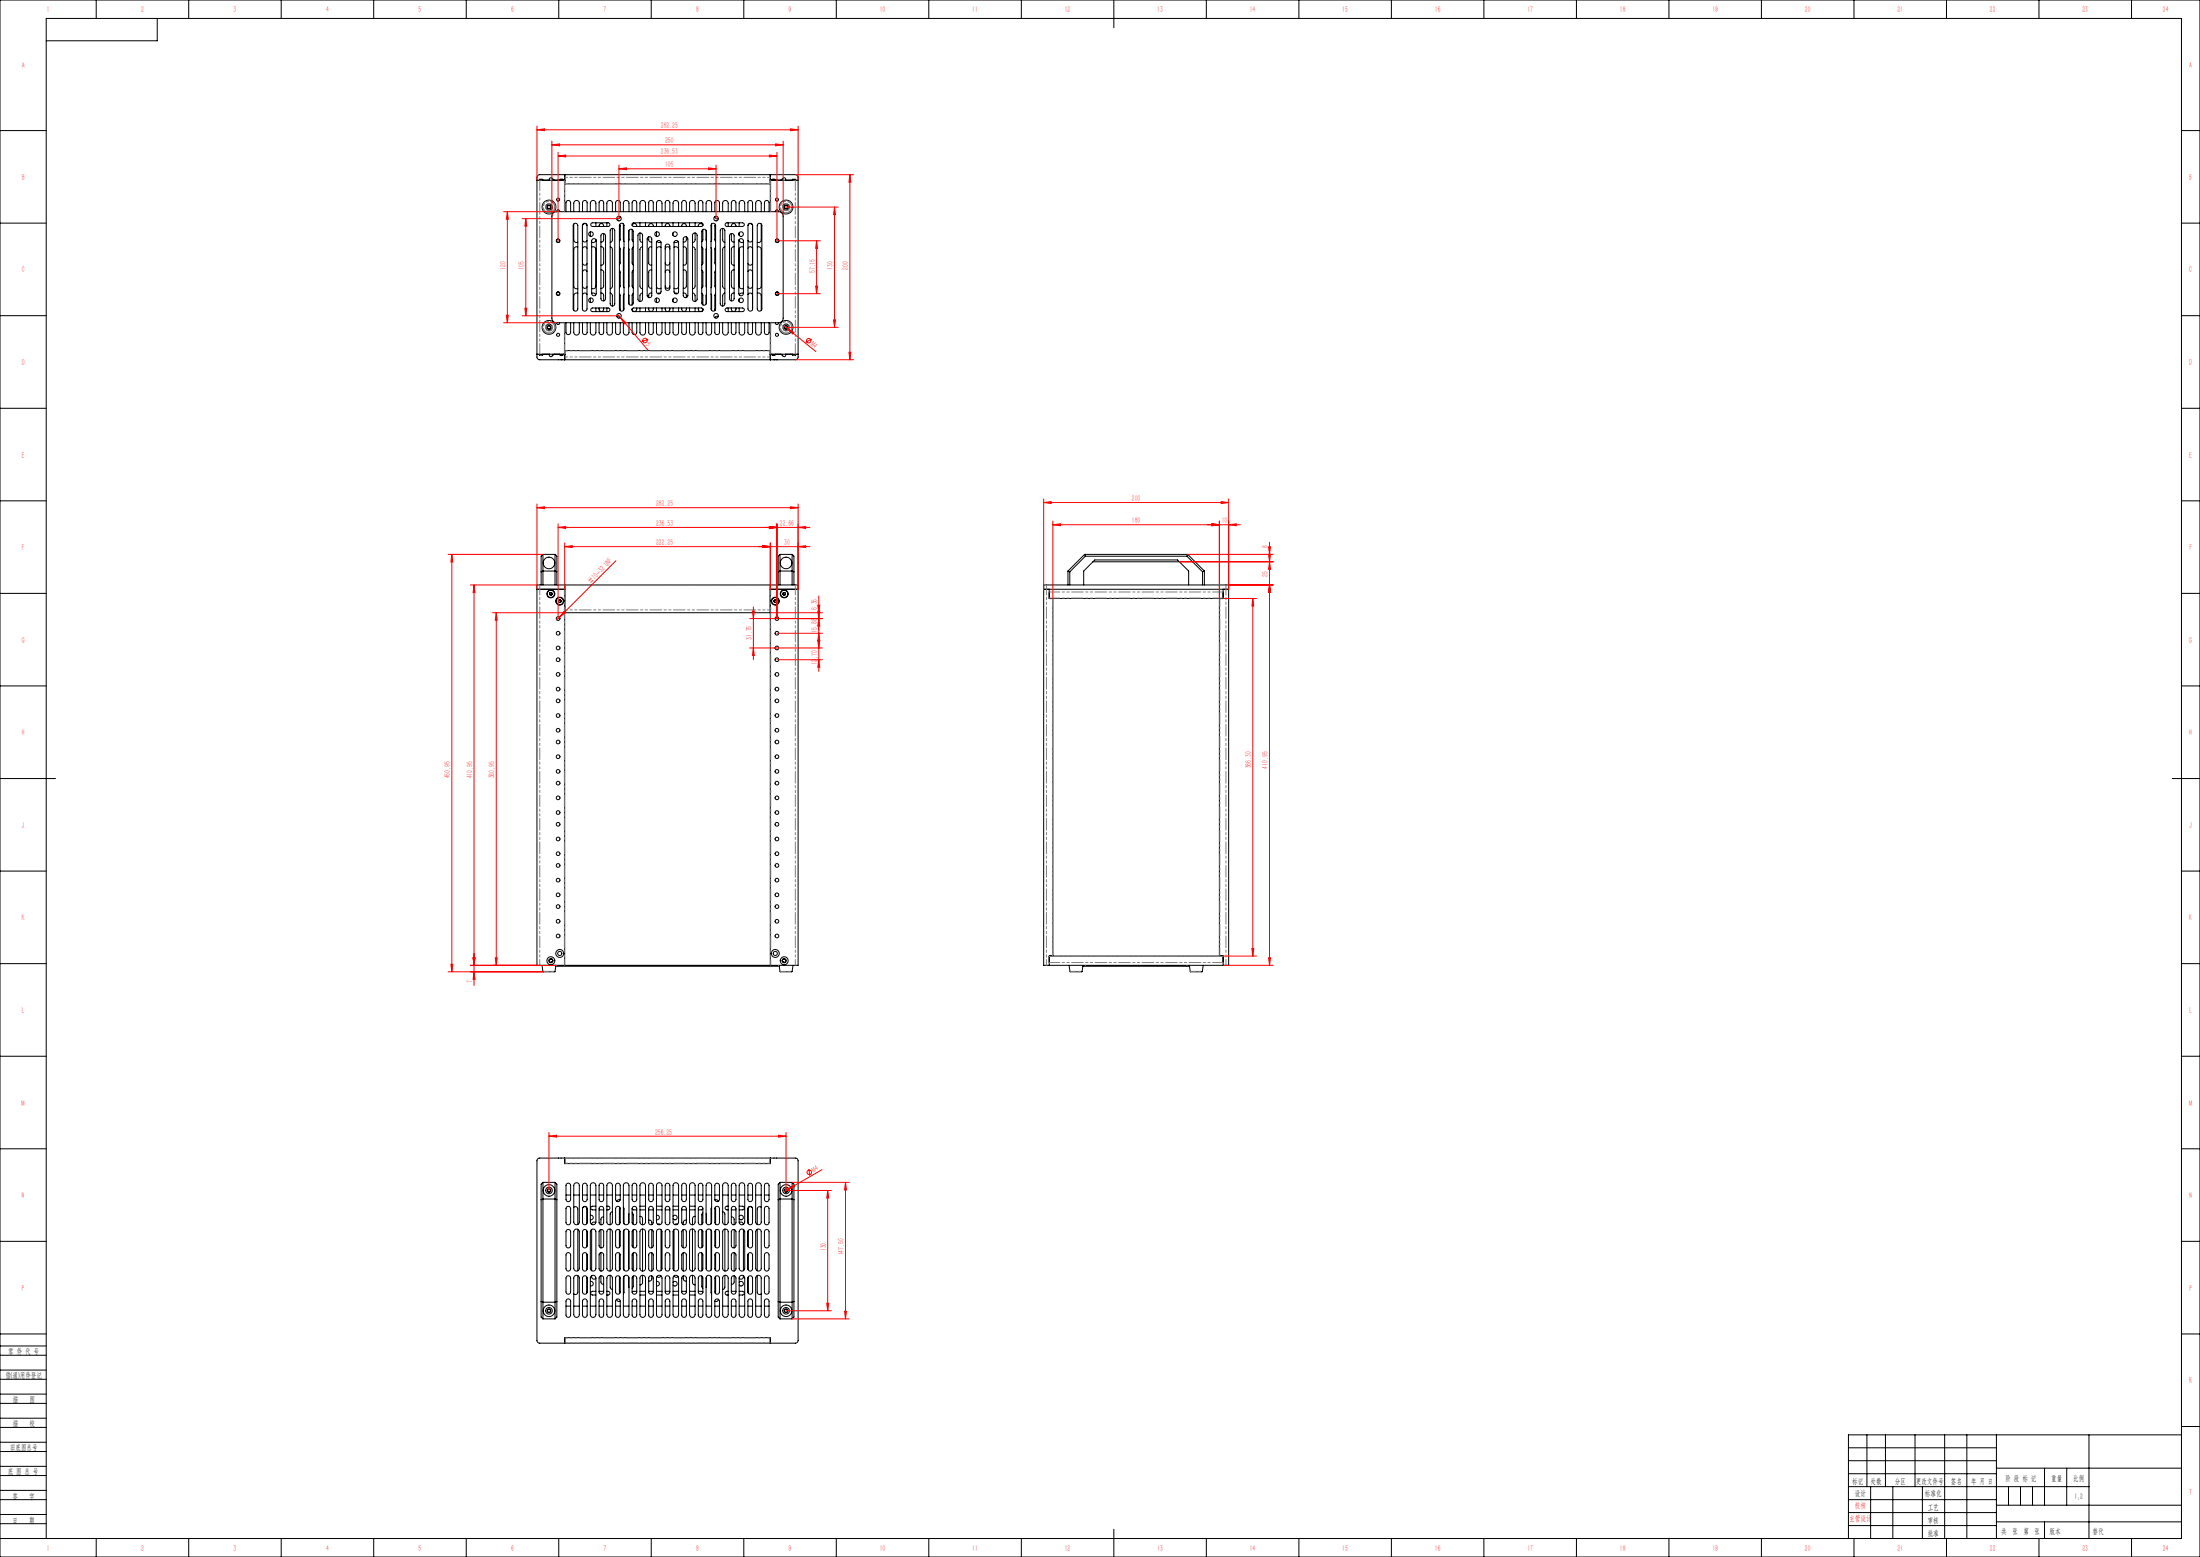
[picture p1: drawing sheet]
<svg xmlns="http://www.w3.org/2000/svg" width="1189mm" height="841mm" viewBox="0 0 1189 841" stroke-linecap="round" stroke-linejoin="round" font-family="sans-serif">
<g fill="none" stroke="#000" stroke-width=".54">
<path d="M0 0h1189v841h-1189zM52 0v10M85 10v12h-60M102 0v10M152 0v10M202 0v10M252 0v10M302 0v10M352 0v10M402 0v10M452 0v10M502 0v10"/>
<path d="M552 0v10M602 0v15M652 0v10M702 0v10M752 0v10M802 0v10M852 0v10M902 0v10M952 0v10M1002 0v10M1052 0v10M1102 0v10"/>
<path d="M1152 0v10M0 71h25M1179 71h10M290 95l1-1 140 1v1v98h-1h-139l-1-1zM291 97h1h1M297 97a.8 .8 0 0 1 0-1 .8 .8 0 0 1 1 0l2 1M299 97h.1M303 97h1M304 97h.1M305 94v1M305 97h-15M305 99h111"/>
<path d="M305 96v-2v20M416 94v5M416 97h1M416 94v20M417 94l-1 1M417 97h14M417 97h2M418 97h.1M422 97l1-1a.8 .8 0 0 1 1 0 .8 .8 0 0 1 0 1M423 97h.1M428 97h2M301 114a2.4 2.4 0 0 0-3 3v55a2.4 2.4 0 0 0 3 2"/>
<path d="M301 114h120a2.5 2.5 0 0 1 2 3v55a2.5 2.5 0 0 1-2 2h-120M301 114a.8 .8 0 0 1 1-1 .8 .8 0 0 1 0 1M306 114v-4a1.3 1.3 0 0 1 1-2 1.3 1.3 0 0 1 1 2v4M310 114v-4a1.5 1.5 0 0 1 2-2 1.5 1.5 0 0 1 1 2v4M315 114v-4a1.3 1.3 0 0 1 1-2 1.3 1.3 0 0 1 1 2v4M319 114v-4a1.5 1.5 0 0 1 2-2 1.5 1.5 0 0 1 1 2v4M324 114v-4a1.2 1.2 0 0 1 1-2 1.2 1.2 0 0 1 1 2v4M328 114v-4a1.5 1.5 0 0 1 1-2 1.5 1.5 0 0 1 2 2v4M333 114v-4a1.3 1.3 0 0 1 1-2 1.3 1.3 0 0 1 1 2v4M335 117l-1 1h-1M337 114v-4a1.5 1.5 0 0 1 1-2 1.5 1.5 0 0 1 2 2v4M342 114v-4a1.3 1.3 0 0 1 1-2 1.3 1.3 0 0 1 1 2v4"/>
<path d="M346 114v-4a1.5 1.5 0 0 1 1-2 1.5 1.5 0 0 1 2 2v4M351 114v-4a1.2 1.2 0 0 1 1-2 1.2 1.2 0 0 1 1 2v4M355 114v-4a1.5 1.5 0 0 1 1-2 1.5 1.5 0 0 1 2 2v4M360 114v-4a1.3 1.3 0 0 1 1-2 1.3 1.3 0 0 1 1 2v4M364 114v-4a1.5 1.5 0 0 1 1-2 1.5 1.5 0 0 1 2 2v4M368 114v-4a1.4 1.4 0 0 1 2-2 1.3 1.3 0 0 1 1 2v4M373 114v-4a1.5 1.5 0 0 1 1-2 1.5 1.5 0 0 1 2 2v4M377 114v-4a1.4 1.4 0 0 1 2-2 1.2 1.2 0 0 1 1 2v4M382 114v-4a1.5 1.5 0 0 1 1-2 1.5 1.5 0 0 1 2 2v4M386 114v-4a1.4 1.4 0 0 1 2-2 1.3 1.3 0 0 1 1 2v4M386 117l1 1h1M391 114v-4a1.5 1.5 0 0 1 1-2 1.5 1.5 0 0 1 2 2v4"/>
<path d="M395 114v-4a1.4 1.4 0 0 1 2-2 1.3 1.3 0 0 1 1 2v4M399 114v-4a1.5 1.5 0 0 1 2-2 1.5 1.5 0 0 1 1 2v4M404 114v-4a1.3 1.3 0 0 1 1-2 1.4 1.4 0 0 1 2 2v4M408 114v-4a1.5 1.5 0 0 1 2-2 1.5 1.5 0 0 1 1 2v4M413 114v-4a1.3 1.3 0 0 1 1-2 1.4 1.4 0 0 1 2 2v4M419 114a.8 .8 0 0 1 1-1 .8 .8 0 0 1 1 1M0 121h25M310 121v9l1 1h1M310 121h2v1v45a1.3 1.3 0 0 1-1 1 1.3 1.3 0 0 1-1-1zM312 133h-1l-1 2v19l1 2h1M315 130a1.3 1.3 0 0 0 1 1 1.3 1.3 0 0 0 1-1M317 122l-1-1-1 1"/>
<path d="M317 134a1.3 1.3 0 0 0-1-1 1.3 1.3 0 0 0-1 1M319 125v3M320 121l9-1a1 1 0 0 1 1 1 1 1 0 0 1-1 1h-9h-1zM320 133h1l1 2v19l-1 2h-1M320 129h1l1 1v29a1.3 1.3 0 0 1-1 1 1.3 1.3 0 0 1-1-1zM322 129a1.5 1.5 0 0 1-1 2 1.5 1.5 0 0 1-1 0M322 120v2M324 122a1.3 1.3 0 0 1 1-1 1.3 1.3 0 0 1 1 1M325 133l1 1v9h-1M325 126h1l1 1v34a1.3 1.3 0 0 1-1 2 1.3 1.3 0 0 1-1-2zM326 126v4l-1 1M328 120v2"/>
<path d="M330 133l1 2v19l-1 2M330 124l2-1v2v39a1.2 1.2 0 0 1-1 1 1.2 1.2 0 0 1-1-1zM331 123v7l-1 1M335 134v8v1M335 121v9M335 121h1l1 1v45a1.3 1.3 0 0 1-1 1 1.3 1.3 0 0 1-1-1zM337 121v9M337 134v21M340 134v21M340 124v6M340 124h1l1 1v39a1.3 1.3 0 0 1-1 1 1.3 1.3 0 0 1-1-1zM342 124v6v1"/>
<path d="M342 122a1.3 1.3 0 0 1 1-1 1.3 1.3 0 0 1 1 1M342 121l37-1a1 1 0 0 1 1 1 1 1 0 0 1-1 1h-36h-1zM342 133v1v8v1M345 126h1l1 1v35a1.3 1.3 0 0 1-1 1 1.3 1.3 0 0 1-1-1zM346 126v4l1 1M346 120v2M347 133l-1 1v1v19v1l1 1M349 120v2M350 128h2v1v31a1.2 1.2 0 0 1-1 1 1.2 1.2 0 0 1-1-1zM351 122a1.3 1.3 0 0 1 1-1 1.3 1.3 0 0 1 1 1M351 128v2l1 1M352 133l-1 1v9h1"/>
<path d="M355 120v2M355 125v3M355 130l1 1h1M355 130h1l1 1v27a1.3 1.3 0 0 1-1 1 1.3 1.3 0 0 1-1-1zM357 134l-1-1-1 2M358 120v2M360 122a1.3 1.3 0 0 1 1-1 1.3 1.3 0 0 1 1 1M360 134a1.3 1.3 0 0 1 1-1 1.3 1.3 0 0 1 1 1M360 132h1l1 1v23a1.3 1.3 0 0 1-1 1 1.3 1.3 0 0 1-1-1zM364 120v2M364 126v1M364 134l2-1 1 2"/>
<path d="M365 130h1l1 1v27a1.2 1.2 0 0 1-1 1 1.2 1.2 0 0 1-2-1zM366 130l-1 1h-1M367 120v2M368 122a1.3 1.3 0 0 1 2-1 1.3 1.3 0 0 1 1 1M369 133l2 1v8v1h-2M370 128h1l1 1v31a1.3 1.3 0 0 1-1 1 1.3 1.3 0 0 1-2-1zM371 128v2l-2 1M373 120v2M374 133l1 1 1 1v19l-1 1-1 1M375 126h1l1 1v35a1.3 1.3 0 0 1-1 1 1.3 1.3 0 0 1-2-1zM376 126v4l-2 1M376 120v2"/>
<path d="M379 133l1 1v8l-1 1M380 124h1l1 1v39a1.3 1.3 0 0 1-1 1 1.3 1.3 0 0 1-2-1zM380 122a1.3 1.3 0 0 0-2-1 1.3 1.3 0 0 0-1 1M380 124v6l-1 1M382 124v6M382 134v21M384 134v21M385 121l-1 9M385 121h1l1 1v45a1.2 1.2 0 0 1-1 1 1.2 1.2 0 0 1-2-1zM387 121l-1 9h1M387 134h-1l1 9M390 124l1-1 1 2v39a1.3 1.3 0 0 1-1 1 1.3 1.3 0 0 1-2-1z"/>
<path d="M391 123v7l1 1M392 133l-1 2v19l1 2M392 121l9-1a1 1 0 0 1 1 1 1 1 0 0 1-1 1h-8l-1-1zM394 120v2M395 126h1l1 1v34a1.3 1.3 0 0 1-1 2 1.4 1.4 0 0 1-2-2zM395 122a1.3 1.3 0 0 1 2-1 1.3 1.3 0 0 1 1 1M395 126v4l2 1M397 133l-1 1h-1v8l1 1h1M399 129a1.5 1.5 0 0 0 1 2 1.5 1.5 0 0 0 2 0M399 120v2M399 126v1M400 129h1l1 1v29a1.3 1.3 0 0 1-1 1 1.3 1.3 0 0 1-2-1z"/>
<path d="M402 133h-2l-1 2v19l1 2h2M404 134a1.3 1.3 0 0 1 2-1 1.3 1.3 0 0 1 1 1M404 122l2-1 1 1M407 130a1.3 1.3 0 0 1-1 1 1.3 1.3 0 0 1-2-1M409 133h2v2v19v2h-2M410 121h1l1 1v45a1.3 1.3 0 0 1-1 1 1.3 1.3 0 0 1-2-1zM411 121v9v1h-2M1179 121h10M312 158h-1l-1 1v9M315 142a1.3 1.3 0 0 0 1 1 1.3 1.3 0 0 0 1-1M315 154a1.2 1.2 0 0 0 1 2 1.2 1.2 0 0 0 1-1M317 147a1.2 1.2 0 0 0-1-1 1.2 1.2 0 0 0-1 1"/>
<path d="M317 159a1.3 1.3 0 0 0-1-1 1.3 1.3 0 0 0-1 2M320 158h1l1 1M325 146h1v1v8l-1 1M325 158l1 1v4M330 158l1 1v6M335 146v1v7v1M335 159v1v8M337 159v9M340 159v5M342 146v1v7v2M342 158v2v5M347 158l-1 1v4"/>
<path d="M352 146h-1v1v8l1 1M352 158l-1 1v2M355 154l1 2h1M357 158l-2 1M360 142a1.3 1.3 0 0 0 1 1 1.3 1.3 0 0 0 1-1M360 147a1.3 1.3 0 0 1 1-1 1.3 1.3 0 0 1 1 1M360 154a1.3 1.3 0 0 0 1 2 1.3 1.3 0 0 0 1-2M365 158l1 1M367 154l-1 2h-2M369 146h2v1v7v1l-2 1M369 158l2 1v2M374 158l2 1v4"/>
<path d="M379 146l1 1v7l-1 2M379 158l1 2v5M382 159v5M384 159l1 9M387 146l-1 1 1 8M387 159v9M392 158l-1 1v6M397 146h-1l-1 1v7l1 1 1 1M397 158l-2 1v4M402 158h-2v1M404 147a1.3 1.3 0 0 1 2-1 1.3 1.3 0 0 1 1 1M404 159a1.3 1.3 0 0 1 2-1 1.3 1.3 0 0 1 1 2"/>
<path d="M407 142a1.3 1.3 0 0 1-1 1 1.3 1.3 0 0 1-2-1M407 154a1.3 1.3 0 0 1-1 2 1.3 1.3 0 0 1-2-1M409 158h2v1v9M0 171h25M301 174h.1M302 174a.8 .8 0 0 1 0 1 .8 .8 0 0 1-1-1M305 174v20v-1M306 174v6a1.3 1.3 0 0 0 1 1 1.3 1.3 0 0 0 1-1v-6M310 174v6a1.5 1.5 0 0 0 2 1 1.5 1.5 0 0 0 1-1v-6M315 167a1.3 1.3 0 0 0 1 1 1.3 1.3 0 0 0 1-1v-45a1.3 1.3 0 0 0-1-1 1.3 1.3 0 0 0-1 1v45M315 174v6a1.3 1.3 0 0 0 1 1 1.3 1.3 0 0 0 1-1v-6M319 174v6a1.5 1.5 0 0 0 2 1 1.5 1.5 0 0 0 1-1v-6"/>
<path d="M319 161v2M320 167l9-1a1 1 0 0 1 1 1 1 1 0 0 1-1 1h-9h-1zM322 166v2M324 166a1.4 1.4 0 0 0 1 2 1.4 1.4 0 0 0 1-2M324 174v6a1.2 1.2 0 0 0 1 1 1.2 1.2 0 0 0 1-1v-6M328 174v6a1.5 1.5 0 0 0 1 1 1.5 1.5 0 0 0 2-1v-6M328 166v2M333 174v6a1.3 1.3 0 0 0 1 1 1.3 1.3 0 0 0 1-1v-6M333 171h1l1 1M337 174v6a1.5 1.5 0 0 0 1 1 1.5 1.5 0 0 0 2-1v-6M342 174v6a1.3 1.3 0 0 0 1 1 1.3 1.3 0 0 0 1-1v-6M342 167l37-1a1 1 0 0 1 1 1 1 1 0 0 1-1 1h-36h-1z"/>
<path d="M344 166a1.3 1.3 0 0 1-1 2 1.3 1.3 0 0 1-1-1M346 174v6a1.5 1.5 0 0 0 1 1 1.5 1.5 0 0 0 2-1v-6M346 166v2M349 166v2M351 166a1.4 1.4 0 0 0 1 2 1.4 1.4 0 0 0 1-2M351 174v6a1.2 1.2 0 0 0 1 1 1.2 1.2 0 0 0 1-1v-6M355 174v6a1.5 1.5 0 0 0 1 1 1.5 1.5 0 0 0 2-1v-6M355 161v2M355 166v2M358 166v2M360 166a1.4 1.4 0 0 0 1 2 1.4 1.4 0 0 0 1-2M360 174v6a1.3 1.3 0 0 0 1 1 1.3 1.3 0 0 0 1-1v-6"/>
<path d="M364 174v6a1.5 1.5 0 0 0 1 1 1.5 1.5 0 0 0 2-1v-6M364 162v1M364 166v2M367 166v2M368 166a1.4 1.4 0 0 0 2 2 1.4 1.4 0 0 0 1-2M368 174v6a1.3 1.3 0 0 0 2 1 1.3 1.3 0 0 0 1-1v-6M373 174v6a1.5 1.5 0 0 0 1 1 1.5 1.5 0 0 0 2-1v-6M373 166v2M376 166v2M377 166a1.3 1.3 0 0 0 1 2 1.3 1.3 0 0 0 2-1M377 174v6a1.2 1.2 0 0 0 2 1 1.2 1.2 0 0 0 1-1v-6M382 174v6a1.5 1.5 0 0 0 1 1 1.5 1.5 0 0 0 2-1v-6"/>
<path d="M386 174v6a1.3 1.3 0 0 0 2 1 1.3 1.3 0 0 0 1-1v-6M388 171h-1l-1 1M391 174v6a1.5 1.5 0 0 0 1 1 1.5 1.5 0 0 0 2-1v-6M392 167l9-1a1 1 0 0 1 1 1 1 1 0 0 1-1 1h-8l-1-1zM394 166v2M395 166a1.4 1.4 0 0 0 2 2 1.4 1.4 0 0 0 1-2M395 174v6a1.3 1.3 0 0 0 2 1 1.3 1.3 0 0 0 1-1v-6M399 174v6a1.5 1.5 0 0 0 2 1 1.5 1.5 0 0 0 1-1v-6M399 162v1M399 166v2M404 174v6a1.3 1.3 0 0 0 1 1 1.3 1.3 0 0 0 2-1v-6M407 167a1.3 1.3 0 0 1-1 1 1.3 1.3 0 0 1-2-1v-45a1.3 1.3 0 0 1 2-1 1.3 1.3 0 0 1 1 1v45"/>
<path d="M408 174v6a1.5 1.5 0 0 0 2 1 1.5 1.5 0 0 0 1-1v-6M413 174v6a1.3 1.3 0 0 0 1 1 1.3 1.3 0 0 0 2-1v-6M416 174v20M419 174a.8 .8 0 0 0 1 1 .8 .8 0 0 0 1-1M1179 171h10M290 191l15 1M291 191l1 1M292 192h.1M293 191v1h-1M297 191a.8 .8 0 0 0 0 1 .8 .8 0 0 0 1 0l2-1M299 191v1M303 191h.1"/>
<path d="M303 194h.1M304 191v1M304 191v1l-1-1M305 194h.1M416 189v5M416 191h1M416 189l-111 1M416 194h1M417 191l-1 1M417 191h14M417 191v1M417 192h.1"/>
<path d="M417 192h2M418 191v1M418 194h.1M419 192h.1M419 191v1M420 194h.1M422 191l1 1a.8 .8 0 0 0 1 0 .8 .8 0 0 0 0-1M423 191v1M428 191v1l2-1M430 191h.1M0 221h25M1179 221h10"/>
<path d="M0 271h25M1179 271h10M293 299l-1 1v16M293 299v17M293 299h7M300 299v17M300 299l1 1v16M422 299h6M422 299v17M422 299l-1 1v16M428 299v17M428 299l1 1v16"/>
<path d="M586 299h56M586 299l-9 9M586 299l1 1M642 299l-1 1M642 299l9 9M290 318h15M290 316h141v205h-141zM292 309l1-1 8 1M305 316v205M416 316v15h-111v-2M416 318h15M416 316v205"/>
<path d="M421 309l1-1 7 1M564 318h100M564 316h100v205h-100zM567 318v5h2v193M577 308l1 1M577 308v8M578 309v7M586 316v-8l6-6h44l6 6v8M587 300l-9 9M587 300h54M591 303h46M641 300l9 9"/>
<path d="M650 309v7M651 308l-1 1M651 308v8M661 318v5h-2v193M0 321h25M297 321l1 1M297 320v1M298 320h.1M298 320h-1M298 321v1M298 320v1M302 325h.1"/>
<path d="M302 324v1M303 324h.1M303 324h-1M303 325h-1M303 324v1M305 322h.1M305 324h.1M305 328h.1M416 322h.1M416 324h.1M416 328h.1M418 325h1"/>
<path d="M418 324v1M419 324h-1M419 324h1M420 325h-1M420 324v1M423 321l1 1M423 320v1M424 320h-1M424 320h.1M424 321v1M424 320v1M567 323h94"/>
<path d="M661 323h.1M1179 321h10M0 371h25M1179 371h10M0 421h30M1174 421h15M0 471h25M1179 471h10M298 518a.8 .8 0 0 0-1 1 .8 .8 0 0 0 1 1l1-1M423 518a1.1 1.1 0 0 1 2 1 1.1 1.1 0 0 1-2 1v-1M661 516h.1M0 521h25"/>
<path d="M293 521l1 4h6v-4M300 522h121M421 521l1 4h6l1-4M567 521v-5h94v5M578 521v4h7v-4M585 522h58M643 521v4h7v-4M1179 521h10M0 571h25M1179 571h10M0 621h25M290 626h1h140v1v98l-1 1-139-1-1-1z"/>
<path d="M293 639l-1 1v71l1 1M293 639v73M293 639h7M300 639v73M300 639l1 1v71l-1 1M302 625v1M303 625v1M305 626v3M305 628v1M306 639h1l1 1v8a1.3 1.3 0 0 1-1 1 1.3 1.3 0 0 1-1-1zM310 639h2l1 1v20a1.5 1.5 0 0 1-1 2 1.5 1.5 0 0 1-2-2zM315 639h1l1 1v8a1.3 1.3 0 0 1-1 1 1.3 1.3 0 0 1-1-1z"/>
<path d="M319 639h2l1 1v20a1.5 1.5 0 0 1-1 2 1.5 1.5 0 0 1-2-2zM324 639h1l1 1v8a1.2 1.2 0 0 1-1 1 1.2 1.2 0 0 1-1-1zM328 639h2l1 1v20a1.5 1.5 0 0 1-2 2 1.5 1.5 0 0 1-1-2zM333 639h1l1 1v8a1.3 1.3 0 0 1-1 1 1.3 1.3 0 0 1-1-1zM337 639h2l1 1v20a1.5 1.5 0 0 1-2 2 1.5 1.5 0 0 1-1-2zM342 639h1l1 1v8a1.3 1.3 0 0 1-1 1 1.3 1.3 0 0 1-1-1zM346 639h2l1 1v20a1.5 1.5 0 0 1-2 2 1.5 1.5 0 0 1-1-2zM351 639h1l1 1v8a1.2 1.2 0 0 1-1 1 1.2 1.2 0 0 1-1-1zM355 639h2l1 1v20a1.5 1.5 0 0 1-2 2 1.5 1.5 0 0 1-1-2zM360 639h1l1 1v8a1.3 1.3 0 0 1-1 1 1.3 1.3 0 0 1-1-1zM364 639h2l1 1v20a1.5 1.5 0 0 1-2 2 1.5 1.5 0 0 1-1-2zM369 639h1l1 1v8a1.3 1.3 0 0 1-1 1 1.3 1.3 0 0 1-2-1z"/>
<path d="M373 639h2l1 1v20a1.5 1.5 0 0 1-2 2 1.5 1.5 0 0 1-1-2zM378 639h1l1 1v8a1.2 1.2 0 0 1-1 1 1.2 1.2 0 0 1-2-1zM382 639h2l1 1v20a1.5 1.5 0 0 1-2 2 1.5 1.5 0 0 1-1-2zM387 639h1l1 1v8a1.3 1.3 0 0 1-1 1 1.3 1.3 0 0 1-2-1zM391 639h2l1 1v20a1.5 1.5 0 0 1-2 2 1.5 1.5 0 0 1-1-2zM396 639h1l1 1v8a1.3 1.3 0 0 1-1 1 1.3 1.3 0 0 1-2-1zM400 639h2v1v20a1.5 1.5 0 0 1-1 2 1.5 1.5 0 0 1-2-2zM405 639l2 1v8a1.3 1.3 0 0 1-2 1 1.3 1.3 0 0 1-1-1zM409 639h2v1v20a1.5 1.5 0 0 1-1 2 1.5 1.5 0 0 1-2-2zM413 639h1l2 1v8a1.3 1.3 0 0 1-2 1 1.3 1.3 0 0 1-1-1zM416 626v3M416 626v3h-111"/>
<path d="M418 625v1M420 625v1M422 639v73M422 639l-1 1v71l1 1M422 639h6M428 639v73M428 639l1 1v71l-1 1M1179 621h10M292 648h9M306 645h2M306 652h2v8a1.3 1.3 0 0 1-1 2 1.3 1.3 0 0 1-1-2zM310 652h2v1v8"/>
<path d="M310 645h3M315 645h2M315 653l1-1 1 1v8M315 652h2v8a1.3 1.3 0 0 1-1 2 1.3 1.3 0 0 1-1-2zM319 656a1.4 1.4 0 0 1 2 2 1.2 1.2 0 0 1-2 1M319 645h3M322 652h-2a1 1 0 0 0-1 1 1 1 0 0 0 1 0h2M324 645h2M324 653h2M324 652h2v8a1.2 1.2 0 0 1-1 2 1.2 1.2 0 0 1-1-2zM326 657l-1 1v4M328 652h1a1 1 0 0 1 1 1 1 1 0 0 1-1 0h-1"/>
<path d="M328 645h3M331 655h-1v7M333 645h2M333 652h1h1v8a1.3 1.3 0 0 1-1 2 1.3 1.3 0 0 1-1-2zM335 652v9M335 648h-1l-1 1M337 652v9M337 645h3M340 656v5M342 655v1v5M342 653h2M342 645h2"/>
<path d="M342 652h1h1v8a1.3 1.3 0 0 1-1 2 1.3 1.3 0 0 1-1-2zM346 657l1 1v4M346 645h3M346 652h3M346 653h3M351 659l1 1v2M351 645h2M351 653h2M351 652h1h1v8a1.2 1.2 0 0 1-1 2 1.2 1.2 0 0 1-1-2zM355 656a1.2 1.2 0 0 1 1 2 1.2 1.2 0 0 1-1 1M355 645h3M355 652h3"/>
<path d="M355 653h3M360 645h2M360 653h2M360 652h1h1v8a1.3 1.3 0 0 1-1 2 1.3 1.3 0 0 1-1-2zM364 657a1.2 1.2 0 0 1 2 0 1.2 1.2 0 0 1 0 2 1.2 1.2 0 0 1-2-1M364 645h3M364 652h3M364 653h3M368 645h3M368 653h3M369 652h1h1v8a1.3 1.3 0 0 1-1 2 1.4 1.4 0 0 1-2-2zM371 659l-2 1v2"/>
<path d="M373 645h3M373 652h3M373 653h3M376 657l-2 1v4M377 645h3M378 652h1h1v8a1.2 1.2 0 0 1-1 2 1.4 1.4 0 0 1-2-2zM380 655l-1 1v5M380 653h-3M382 656v5M382 645h3M385 652l-1 9M386 645h3"/>
<path d="M386 648h1l1 1M387 652v9M387 652h1h1v8a1.3 1.3 0 0 1-1 2 1.4 1.4 0 0 1-2-2zM391 655l1 1v6M391 645h3M394 652h-1a1 1 0 0 0-1 1 1 1 0 0 0 1 0h1M395 657l2 1v4M395 645h3M395 653h3M396 652h1h1v8a1.3 1.3 0 0 1-1 2 1.4 1.4 0 0 1-2-2zM399 657a1.3 1.3 0 0 1 2 0 1.3 1.3 0 0 1 0 2 1.3 1.3 0 0 1-2-1M399 652h2a1 1 0 0 1 1 1 1 1 0 0 1-1 0h-2"/>
<path d="M399 645h3M404 645h3M407 653l-2-1-1 1M408 645h3M411 652h-1l-1 1v8M413 645h3M413 652h2h1v8a1.4 1.4 0 0 1-2 2 1.3 1.3 0 0 1-1-2zM421 648h8M0 671h25M306 677h1h1v8a1.3 1.3 0 0 1-1 2 1.3 1.3 0 0 1-1-2zM306 664h1l1 1v8a1.3 1.3 0 0 1-1 1 1.3 1.3 0 0 1-1-1zM310 664h2l1 1v20a1.5 1.5 0 0 1-1 2 1.5 1.5 0 0 1-2-2z"/>
<path d="M312 664v22M315 677h1h1v8a1.3 1.3 0 0 1-1 2 1.3 1.3 0 0 1-1-2zM315 664h1l1 1v8a1.3 1.3 0 0 1-1 1 1.3 1.3 0 0 1-1-1zM317 665v8M317 677v9M319 664h2l1 1v20a1.5 1.5 0 0 1-1 2 1.5 1.5 0 0 1-2-2zM320 664v22M322 661a1.3 1.3 0 0 0-1-1 1.3 1.3 0 0 0-1 1M324 677h1h1v8a1.2 1.2 0 0 1-1 2 1.2 1.2 0 0 1-1-2zM324 664h1l1 1v8a1.2 1.2 0 0 1-1 1 1.2 1.2 0 0 1-1-1zM325 664v10M325 677v10"/>
<path d="M328 664h2l1 1v20a1.5 1.5 0 0 1-2 2 1.5 1.5 0 0 1-1-2zM330 664v23M333 677h1h1v8a1.3 1.3 0 0 1-1 2 1.3 1.3 0 0 1-1-2zM333 664h1l1 1v8a1.3 1.3 0 0 1-1 1 1.3 1.3 0 0 1-1-1zM335 664v10M335 677v9M337 664h2l1 1v20a1.5 1.5 0 0 1-2 2 1.5 1.5 0 0 1-1-2zM337 664v22M340 665v21M342 677h1h1v8a1.3 1.3 0 0 1-1 2 1.3 1.3 0 0 1-1-2zM342 664h1l1 1v8a1.3 1.3 0 0 1-1 1 1.3 1.3 0 0 1-1-1zM342 664v10"/>
<path d="M342 677v9M346 664h2l1 1v20a1.5 1.5 0 0 1-2 2 1.5 1.5 0 0 1-1-2zM347 664v23M351 677h1h1v8a1.2 1.2 0 0 1-1 2 1.2 1.2 0 0 1-1-2zM351 664h1l1 1v8a1.2 1.2 0 0 1-1 1 1.2 1.2 0 0 1-1-1zM352 664v10M352 677v10M355 664h2l1 1v20a1.5 1.5 0 0 1-2 2 1.5 1.5 0 0 1-1-2zM355 661h2M357 664v22M360 677h1h1v8a1.3 1.3 0 0 1-1 2 1.3 1.3 0 0 1-1-2zM360 664h1l1 1v8a1.3 1.3 0 0 1-1 1 1.3 1.3 0 0 1-1-1z"/>
<path d="M364 664h1l2 1v20a1.5 1.5 0 0 1-2 2 1.5 1.5 0 0 1-1-2zM364 664v22M366 661h-1M369 677h1h1v8a1.3 1.3 0 0 1-1 2 1.4 1.4 0 0 1-2-2zM369 664h1l1 1v8a1.3 1.3 0 0 1-1 1 1.3 1.3 0 0 1-2-1zM369 664v10M369 677v10M373 664h2l1 1v20a1.5 1.5 0 0 1-2 2 1.5 1.5 0 0 1-1-2zM374 664v23M378 677h1h1v8a1.2 1.2 0 0 1-1 2 1.4 1.4 0 0 1-2-2zM378 664h1l1 1v8a1.2 1.2 0 0 1-1 1 1.2 1.2 0 0 1-2-1zM379 664v10"/>
<path d="M379 677v9M382 665v21M382 664h2l1 1v20a1.5 1.5 0 0 1-2 2 1.5 1.5 0 0 1-1-2zM384 664v22M387 677h1h1v8a1.3 1.3 0 0 1-1 2 1.4 1.4 0 0 1-2-2zM387 664h1l1 1v8a1.3 1.3 0 0 1-1 1 1.3 1.3 0 0 1-2-1zM387 664v10M387 677v9M391 664h2l1 1v20a1.5 1.5 0 0 1-2 2 1.5 1.5 0 0 1-1-2zM392 664v23M396 677h1h1v8a1.3 1.3 0 0 1-1 2 1.4 1.4 0 0 1-2-2zM396 664h1l1 1v8a1.3 1.3 0 0 1-1 1 1.3 1.3 0 0 1-2-1z"/>
<path d="M397 664v10M397 677v10M400 661a1.3 1.3 0 0 1 1-1 1.3 1.3 0 0 1 1 1M400 664h2v1v20a1.5 1.5 0 0 1-1 2 1.5 1.5 0 0 1-2-2zM402 664v22M404 678a1.3 1.3 0 0 1 1-1 1.3 1.3 0 0 1 2 1v7a1.4 1.4 0 0 1-2 2 1.3 1.3 0 0 1-1-2M404 665a1.3 1.3 0 0 1 1-1 1.3 1.3 0 0 1 2 1v8a1.3 1.3 0 0 1-2 1 1.3 1.3 0 0 1-1-1M404 660a1.3 1.3 0 0 0 1 2 1.4 1.4 0 0 0 2-2v-7a1.3 1.3 0 0 0-2-1 1.3 1.3 0 0 0-1 1v8M404 665v8M404 677v9M409 664h2v1v20a1.5 1.5 0 0 1-1 2 1.5 1.5 0 0 1-2-2zM409 664v22"/>
<path d="M413 677h1h2v8a1.4 1.4 0 0 1-2 2 1.3 1.3 0 0 1-1-2zM413 664h1l2 1v8a1.3 1.3 0 0 1-2 1 1.3 1.3 0 0 1-1-1zM1179 671h10M306 689h2v1v8a1.3 1.3 0 0 1-1 1 1.3 1.3 0 0 1-1-1zM310 689h2l1 1v20a1.5 1.5 0 0 1-1 2 1.5 1.5 0 0 1-2-2zM312 689v9v1h-2M315 689h2v1v8a1.3 1.3 0 0 1-1 1 1.3 1.3 0 0 1-1-1zM317 690v8M319 692a1.3 1.3 0 0 1 2 1 1.4 1.4 0 0 1-2 2M319 689h2l1 1v20a1.5 1.5 0 0 1-1 2 1.5 1.5 0 0 1-2-2zM320 689a1.3 1.3 0 0 0 0 2 1.3 1.3 0 0 0 2-1M322 697h-2a1 1 0 0 0-1 1 1.1 1.1 0 0 0 1 2h2"/>
<path d="M324 697h2M324 689h2v1v8a1.2 1.2 0 0 1-1 1 1.2 1.2 0 0 1-1-1zM325 689v4l1 1M328 697h1a1 1 0 0 1 1 1 1.1 1.1 0 0 1-1 2h-1M328 689h2l1 1v20a1.5 1.5 0 0 1-2 2 1.5 1.5 0 0 1-1-2zM330 689v7l1 1M333 689h1l1 1v8a1.3 1.3 0 0 1-1 1 1.3 1.3 0 0 1-1-1zM335 689v10M337 689v10M337 689h2l1 1v20a1.5 1.5 0 0 1-2 2 1.5 1.5 0 0 1-1-2zM340 690v5M342 689h1l1 1v8a1.3 1.3 0 0 1-1 1 1.3 1.3 0 0 1-1-1z"/>
<path d="M342 689v6v1M344 697l-2 1M346 697h3M346 700h3M346 689h2l1 1v20a1.5 1.5 0 0 1-2 2 1.5 1.5 0 0 1-1-2zM347 689v4l-1 1M351 697h2M351 689h1l1 1v8a1.2 1.2 0 0 1-1 1 1.2 1.2 0 0 1-1-1zM352 689v2l-1 1M355 692a1.3 1.3 0 0 1 1 1 1.3 1.3 0 0 1-1 2M355 697h3M355 700h3"/>
<path d="M355 689h2l1 1v20a1.5 1.5 0 0 1-2 2 1.5 1.5 0 0 1-1-2zM357 689l-1 1h-1M360 697h2M360 689h1l1 1v8a1.3 1.3 0 0 1-1 1 1.3 1.3 0 0 1-1-1zM364 693a1.2 1.2 0 0 1 2-1 1.2 1.2 0 0 1 0 2 1.2 1.2 0 0 1-2 0M364 697h3M364 700h3M364 689h1l2 1v20a1.5 1.5 0 0 1-2 2 1.5 1.5 0 0 1-1-2zM364 689l2 1M368 697h3M369 689h1l1 1v8a1.3 1.3 0 0 1-1 1 1.3 1.3 0 0 1-2-1zM369 689v2l2 1"/>
<path d="M373 697h3M373 700h3M373 689h2l1 1v20a1.5 1.5 0 0 1-2 2 1.5 1.5 0 0 1-1-2zM374 689v4l2 1M377 697l3 1M378 689h1l1 1v8a1.2 1.2 0 0 1-1 1 1.2 1.2 0 0 1-2-1zM379 689v6l1 1M382 690v5M382 689h2l1 1v20a1.5 1.5 0 0 1-2 2 1.5 1.5 0 0 1-1-2zM384 689l1 10M387 689h1l1 1v8a1.3 1.3 0 0 1-1 1 1.3 1.3 0 0 1-2-1zM387 689v10"/>
<path d="M391 689h2l1 1v20a1.5 1.5 0 0 1-2 2 1.5 1.5 0 0 1-1-2zM392 689v6l-1 2M394 697h-1a1 1 0 0 0-1 1 1.1 1.1 0 0 0 1 2h1M395 697h3M396 689h1l1 1v8a1.3 1.3 0 0 1-1 1 1.3 1.3 0 0 1-2-1zM397 689v4l-2 1M399 697h2a1 1 0 0 1 1 1 1.1 1.1 0 0 1-1 2h-2M399 693a1.3 1.3 0 0 1 2-1 1.3 1.3 0 0 1 0 2 1.3 1.3 0 0 1-2 0M400 689h2v1v20a1.5 1.5 0 0 1-1 2 1.5 1.5 0 0 1-2-2zM402 689a1.3 1.3 0 0 1-1 2 1.3 1.3 0 0 1-2-1M404 690a1.3 1.3 0 0 1 1-1 1.3 1.3 0 0 1 2 1v8a1.3 1.3 0 0 1-2 1 1.3 1.3 0 0 1-1-1M404 690v8"/>
<path d="M409 689h2v1v20a1.5 1.5 0 0 1-1 2 1.5 1.5 0 0 1-2-2zM409 689v9l1 1h1M413 689h2l1 1v8a1.3 1.3 0 0 1-2 1 1.3 1.3 0 0 1-1-1zM292 703h1h8M293 712h7M306 705h2M306 702h1h1v8a1.3 1.3 0 0 1-1 2 1.3 1.3 0 0 1-1-2zM310 705h3M315 705h2M315 702h1h1v8a1.3 1.3 0 0 1-1 2 1.3 1.3 0 0 1-1-2zM319 705h3M324 705h2"/>
<path d="M324 702h1h1v8a1.2 1.2 0 0 1-1 2 1.2 1.2 0 0 1-1-2zM328 705h3M333 705h2M333 702h1h1v8a1.3 1.3 0 0 1-1 2 1.3 1.3 0 0 1-1-2zM333 702l1 1h1M337 705h3M342 705h2M342 702h1h1v8a1.3 1.3 0 0 1-1 2 1.3 1.3 0 0 1-1-2zM346 705h3M351 705h2M351 702h1h1v8a1.2 1.2 0 0 1-1 2 1.2 1.2 0 0 1-1-2zM355 705h3"/>
<path d="M360 705h2M360 702h1h1v8a1.3 1.3 0 0 1-1 2 1.3 1.3 0 0 1-1-2zM364 705h3M368 705h3M369 702h1h1v8a1.3 1.3 0 0 1-1 2 1.4 1.4 0 0 1-2-2zM373 705h3M377 705h3M378 702h1h1v8a1.2 1.2 0 0 1-1 2 1.4 1.4 0 0 1-2-2zM382 705h3M386 705h3M387 702h1h1v8a1.3 1.3 0 0 1-1 2 1.4 1.4 0 0 1-2-2zM388 702l-1 1h-1"/>
<path d="M391 705h3M395 705h3M396 702h1h1v8a1.3 1.3 0 0 1-1 2 1.4 1.4 0 0 1-2-2zM399 705h3M404 705h3M405 702h2v8a1.4 1.4 0 0 1-2 2 1.3 1.3 0 0 1-1-2zM408 705h3M413 705h3M413 702h1h2v8a1.4 1.4 0 0 1-2 2 1.3 1.3 0 0 1-1-2zM421 703h1h7M422 712h6M0 732h25"/>
<path d="M0 727h25M0 721h25M305 723v2M305 723h111v3M305 723h.1M416 723v3M1179 721h10M0 745h25M0 740h25M0 758h25M0 753h25M0 771h25"/>
<path d="M0 766h25M0 779h25M1009 775v28M1019 775v28M1035 775v28M1051 775v56M1063 775v56M1079 775v56M1129 775v56M1179 771h10M1179 775h-180v56M0 784h25"/>
<path d="M0 797h25M0 792h25M999 782h80M999 789h80M999 796h80M1079 793h100M1105 793v20M1117 793v20M0 810h25M0 805h25M0 818h25M999 810h80"/>
<path d="M999 803h130M999 817h80M1011 803v28M1023 803v28M1039 803v28M1079 813h100M1085 803v10M1092 803v10M1098 803v10M0 823h25M0 831h1179v-821h-1154v821M52 831v10"/>
<path d="M102 831v10M152 831v10M202 831v10M252 831v10M302 831v10M352 831v10M402 831v10M452 831v10M502 831v10M552 831v10M602 826v15M652 831v10"/>
<path d="M702 831v10M752 831v10M802 831v10M852 831v10M902 831v10M952 831v10M999 824h80M1002 831v10M1052 831v10M1079 822h100M1102 831v10M1105 822v9"/>
<path d="M1152 831v10"/>
<circle cx="297" cy="112" r="1"/>
<circle cx="297" cy="112" r="1.7"/>
<circle cx="297" cy="112" r=".8"/>
<circle cx="297" cy="112" r="4"/>
<circle cx="302" cy="108" r=".8"/>
<circle cx="335" cy="118" r="1.2"/>
<circle cx="387" cy="118" r="1.2"/>
<circle cx="420" cy="108" r=".8"/>
<circle cx="425" cy="112" r=".8"/>
<circle cx="425" cy="112" r="1"/>
<circle cx="425" cy="112" r="1.7"/>
<circle cx="425" cy="112" r="4"/>
<circle cx="302" cy="130" r="1"/>
<circle cx="302" cy="130" r=".8"/>
<circle cx="319" cy="126" r="1.3"/>
<circle cx="355" cy="126" r="1.3"/>
<circle cx="365" cy="126" r="1.3"/>
<circle cx="401" cy="126" r="1.3"/>
<circle cx="420" cy="130" r=".8"/>
<circle cx="420" cy="130" r="1"/>
<circle cx="302" cy="159" r="1"/>
<circle cx="302" cy="159" r=".8"/>
<circle cx="420" cy="159" r=".8"/>
<circle cx="420" cy="159" r="1"/>
<circle cx="297" cy="177" r="1"/>
<circle cx="297" cy="177" r=".8"/>
<circle cx="297" cy="177" r="4"/>
<circle cx="297" cy="177" r="1.8"/>
<circle cx="319" cy="162" r="1.2"/>
<circle cx="335" cy="171" r="1.2"/>
<circle cx="355" cy="162" r="1.2"/>
<circle cx="365" cy="162" r="1.2"/>
<circle cx="387" cy="171" r="1.2"/>
<circle cx="400" cy="162" r="1.2"/>
<circle cx="425" cy="177" r=".8"/>
<circle cx="425" cy="177" r="1"/>
<circle cx="425" cy="177" r="4"/>
<circle cx="425" cy="177" r="1.8"/>
<circle cx="302" cy="181" r=".8"/>
<circle cx="420" cy="181" r=".8"/>
<circle cx="297" cy="304" r="3"/>
<circle cx="425" cy="304" r="3"/>
<circle cx="298" cy="321" r="2"/>
<circle cx="298" cy="321" r="2.2"/>
<circle cx="302" cy="334" r="1"/>
<circle cx="303" cy="325" r="1.9"/>
<circle cx="303" cy="325" r="2.1"/>
<circle cx="419" cy="325" r="2.1"/>
<circle cx="419" cy="325" r="2"/>
<circle cx="420" cy="334" r="1"/>
<circle cx="424" cy="321" r="2.1"/>
<circle cx="424" cy="321" r="1.9"/>
<circle cx="302" cy="350" r="1"/>
<circle cx="302" cy="342" r="1"/>
<circle cx="302" cy="356" r="1"/>
<circle cx="420" cy="342" r="1"/>
<circle cx="420" cy="350" r="1"/>
<circle cx="420" cy="356" r="1"/>
<circle cx="302" cy="372" r="1"/>
<circle cx="302" cy="379" r="1"/>
<circle cx="302" cy="364" r="1"/>
<circle cx="420" cy="364" r="1"/>
<circle cx="420" cy="379" r="1"/>
<circle cx="420" cy="372" r="1"/>
<circle cx="302" cy="387" r="1"/>
<circle cx="302" cy="394" r="1"/>
<circle cx="420" cy="387" r="1"/>
<circle cx="420" cy="394" r="1"/>
<circle cx="302" cy="417" r="1"/>
<circle cx="302" cy="409" r="1"/>
<circle cx="302" cy="401" r="1"/>
<circle cx="420" cy="401" r="1"/>
<circle cx="420" cy="417" r="1"/>
<circle cx="420" cy="409" r="1"/>
<circle cx="302" cy="439" r="1"/>
<circle cx="302" cy="431" r="1"/>
<circle cx="302" cy="423" r="1"/>
<circle cx="420" cy="431" r="1"/>
<circle cx="420" cy="439" r="1"/>
<circle cx="420" cy="423" r="1"/>
<circle cx="302" cy="453" r="1"/>
<circle cx="302" cy="445" r="1"/>
<circle cx="420" cy="445" r="1"/>
<circle cx="420" cy="453" r="1"/>
<circle cx="302" cy="461" r="1"/>
<circle cx="302" cy="475" r="1"/>
<circle cx="302" cy="467" r="1"/>
<circle cx="420" cy="475" r="1"/>
<circle cx="420" cy="467" r="1"/>
<circle cx="420" cy="461" r="1"/>
<circle cx="302" cy="498" r="1"/>
<circle cx="302" cy="490" r="1"/>
<circle cx="302" cy="483" r="1"/>
<circle cx="420" cy="483" r="1"/>
<circle cx="420" cy="498" r="1"/>
<circle cx="420" cy="490" r="1"/>
<circle cx="298" cy="519" r="2.2"/>
<circle cx="298" cy="519" r="1.1"/>
<circle cx="302" cy="506" r="1"/>
<circle cx="303" cy="515" r="2.1"/>
<circle cx="303" cy="515" r="1.1"/>
<circle cx="419" cy="515" r="1.1"/>
<circle cx="419" cy="515" r="2.1"/>
<circle cx="420" cy="506" r="1"/>
<circle cx="424" cy="519" r="2.1"/>
<circle cx="424" cy="519" r="1.1"/>
<circle cx="297" cy="643" r="1.8"/>
<circle cx="297" cy="643" r="3"/>
<circle cx="297" cy="643" r=".8"/>
<circle cx="297" cy="643" r="1"/>
<circle cx="425" cy="643" r="1"/>
<circle cx="425" cy="643" r="1.8"/>
<circle cx="425" cy="643" r=".8"/>
<circle cx="425" cy="643" r="3"/>
<circle cx="297" cy="708" r="1.8"/>
<circle cx="297" cy="708" r=".8"/>
<circle cx="297" cy="708" r="3"/>
<circle cx="297" cy="708" r="1"/>
<circle cx="425" cy="708" r="1"/>
<circle cx="425" cy="708" r="1.8"/>
<circle cx="425" cy="708" r=".8"/>
<circle cx="425" cy="708" r="3"/>
</g>
<path d="M298 113a2 2 0 0 1-3-1 2 2 0 0 1 2-2 2 2 0 0 1 1 3M426 113a2 2 0 0 1-3-1 2 2 0 0 1 2-2 2 2 0 0 1 2 3h-1M298 178a2 2 0 0 1-3-1 2 2 0 0 1 2-2 2 2 0 0 1 1 3M426 178a2 2 0 0 1-3-1 2 2 0 0 1 2-2 2 2 0 0 1 2 3h-1M293 525h7M422 525h6M578 525h7M643 525h7" fill="none" stroke="#808080" stroke-width=".54" stroke-dasharray="6.3 1.3 1.3 1.3 1.3 1.3" stroke-dashoffset="3.3"/>
<g fill="none" stroke="#808080" stroke-width=".54" stroke-dasharray="6.3 1.3 1.3 1.3 1.3 1.3">
<path d="M305 99h.1M416 99h.1M299 114a3 3 0 0 0-1-5 3 3 0 0 0-4 3 3 3 0 0 0 4 3l1-1M427 114a3 3 0 0 0-1-5 3 3 0 0 0-4 3 3 3 0 0 0 4 3l1-1M299 179a3 3 0 0 0-1-5 3 3 0 0 0-4 3 3 3 0 0 0 4 3l1-1M427 179a3 3 0 0 0-1-5 3 3 0 0 0-4 3 3 3 0 0 0 4 3l1-1M305 190h.1M416 190h.1M292 316v2M430 318v-2M566 316v2M663 318v-2"/>
<path d="M305 323h.1M305 322h.1M416 323h.1M416 322h.1M301 521v1M421 521v1M587 521v1M642 521v1"/>
</g>
<path d="M305 99h111M305 96h111M416 193h-111M416 190h-111M305 316h111M305 329h111M416 626h-111M416 628h-111M305 723h111M305 725h111" fill="none" stroke="#808080" stroke-width=".54" stroke-dasharray="6.3 1.3 1.3 1.3 1.3 1.3" stroke-dashoffset="4.8"/>
<path d="M292 318v203M305 318v203M663 318v203M417 521v-203M430 521v-203M566 521v-203" fill="none" stroke="#808080" stroke-width=".54" stroke-dasharray="6.3 1.3 1.3 1.3 1.3 1.3" stroke-dashoffset="3.2"/>
<path d="M299 114a3 3 0 0 1-5-1 3 3 0 0 1 3-4 3 3 0 0 1 2 5M427 114a3 3 0 0 1-5-1 3 3 0 0 1 3-4 3 3 0 0 1 3 5h-1M299 179a3 3 0 0 1-5-1 3 3 0 0 1 3-4 3 3 0 0 1 2 5M427 179a3 3 0 0 1-5-1 3 3 0 0 1 3-4 3 3 0 0 1 3 5h-1" fill="none" stroke="#808080" stroke-width=".54" stroke-dasharray="6.3 1.3 1.3 1.3 1.3 1.3" stroke-dashoffset="-.8"/>
<path d="M292 97v94M430 191v-94M567 320h94M567 323h94M661 520h-94M661 517h-94" fill="none" stroke="#808080" stroke-width=".54" stroke-dasharray="6.3 1.3 1.3 1.3 1.3 1.3" stroke-dashoffset=".6"/>
<path d="M305 97v17M417 114v-17M305 174v17M417 191v-17" fill="none" stroke="#808080" stroke-width=".54" stroke-dasharray="6.3 1.3 1.3 1.3 1.3 1.3" stroke-dashoffset="1"/>
<path d="M659 323v193M569 516v-193" fill="none" stroke="#808080" stroke-width=".54" stroke-dasharray="6.3 1.3 1.3 1.3 1.3 1.3" stroke-dashoffset="1.9"/>
<g fill="none" stroke="#f00" stroke-width=".54">
<path d="M290 70h4v1zM290 68v29M290 70h141M298 78h4v1zM298 76v41M298 78h125M419 78h4l-4 1zM423 76v41M427 70h4l-4 1zM431 68v29M302 84h4v1zM302 82v48"/>
<path d="M302 84h118M335 91h4v1zM335 89v29h-53M335 91h52M383 91h4l-4 1zM387 89v29M416 84h4l-4 1zM420 82v48h23M430 94h31M459 94l1 4h-1zM459 94v100M272 114h29"/>
<path d="M274 114v60M274 114l1 4h-1zM284 118v53M284 118l1 4h-1zM425 112h28M451 112l1 4h-2zM451 112v65M441 130l1 4h-1zM441 130v29M420 159h23M441 155h1l-1 4zM272 174h29"/>
<path d="M274 170h1l-1 4zM282 171h53M284 166h1l-1 5zM334 170l1 2M335 172l3 2v1zM335 172l15 17M424 176l2 1M425 177h28M426 177l3 3h-1zM426 177l15 13M450 173h2l-1 4zM350 183l-3 2"/>
<path d="M430 194h31M439 183l-4 2M459 190h1l-1 4zM290 274h4v1zM290 272v46M290 274h141M427 274h4l-4 1zM431 272v46M564 271h4v1zM564 269v49M564 271h100M660 271h4l-4 1z"/>
<path d="M664 269v49M242 299h51M244 299v226M244 299l1 5h-1zM302 285l4-1v1zM302 283v51M302 285h136M305 295h4v1zM305 293v25M305 295h133M412 295h4l-4 1zM416 284l4 1h-4z"/>
<path d="M416 293v25M420 283v51M431 295h4v1zM431 285l4-1v1zM569 283h4v1zM569 281v42M569 283h101M642 299h46M655 283h4l-4 1zM659 281v42M664 283h4v1zM686 299h1l-1 4z"/>
<path d="M686 295h1l-1 4zM686 293v228M254 316h36M256 316v216M256 316l1 4h-1zM333 303l-32 32M637 303h51M664 316h24M686 316l1 4h-1zM686 303l1 5h-1zM266 331h39M268 331v190"/>
<path d="M268 331l1 4h-1zM305 330l1 1-4 2zM407 330h1l-1 4zM407 328v28M416 331h28M442 330h1v4zM442 327h1v4zM443 322v41M443 334v4h-1zM445 334h-40M661 323h18M677 323l1 4h-1z"/>
<path d="M677 323v193M407 350l1 4h-1zM420 342h25M420 356h25M442 346h1v4zM443 342v4h-1zM443 356v4h-1zM445 350h-40M256 517h1l-1 4zM268 517h1l-1 4zM661 516h18M677 512h1l-1 4z"/>
<path d="M686 517h1l-1 4zM242 525h52M244 521h1l-1 4zM254 521h47M256 525l1 4h-1zM661 521h27M297 614l4-1v1zM297 612v31M297 614h128M421 613l4 1h-4zM425 612v31h24M428 639h31"/>
<path d="M437 631l1 4M444 632l-18 10M457 639v4h-1zM457 639v73M426 642l3-2v1zM426 642l-2 2M447 643l1 4h-1zM447 643v65M425 708h24M428 712h31M447 704h1l-1 4zM456 708h1v4z"/>
<circle cx="349" cy="184" r="1.2"/>
<circle cx="437" cy="184" r="1.2"/>
<circle cx="437" cy="633" r="1.2"/>
</g>
<g fill="#f00">
<path d="M426 642l3-2v1z"/>
<path d="M305 330l1 1-4 2z"/>
<path d="M335 172l3 2v1z"/>
<path d="M426 177l3 3h-1z"/>
<path d="M427 274h4l-4 1zM290 274h4v1zM427 70h4l-4 1zM290 70h4v1zM383 91h4l-4 1zM335 91h4v1z"/>
<path d="M298 78h4v1zM419 78h4l-4 1zM564 271h4v1zM660 271h4l-4 1zM569 283h4v1zM655 283h4l-4 1zM655 283h4l-4 1zM664 283h4v1z"/>
<path d="M443 342v4h-1zM442 330h1v4zM443 356v4h-1zM442 346h1v4zM459 190h1l-1 4zM459 94l1 4h-1z"/>
<path d="M244 299l1 5h-1zM244 521h1l-1 4zM256 316l1 4h-1zM256 517h1l-1 4zM256 517h1l-1 4zM256 525l1 4h-1zM268 331l1 4h-1zM268 517h1l-1 4zM407 330h1l-1 4zM407 350l1 4h-1zM442 327h1v4zM443 334v4h-1zM441 130l1 4h-1zM441 155h1l-1 4zM274 114l1 4h-1zM274 170h1l-1 4zM451 112l1 4h-2zM450 173h2l-1 4zM284 118l1 4h-1zM284 166h1l-1 5zM447 643l1 4h-1zM447 704h1l-1 4zM457 639v4h-1zM456 708h1v4zM686 299h1l-1 4zM686 316l1 4h-1zM686 295h1l-1 4zM686 303l1 5h-1zM686 316l1 4h-1zM686 517h1l-1 4zM677 323l1 4h-1zM677 512h1l-1 4z"/>
<path d="M305 295h4v1zM412 295h4l-4 1zM302 285l4-1v1zM416 284l4 1h-4zM412 295h4l-4 1zM431 295h4v1zM416 284l4 1h-4zM431 285l4-1v1zM302 84h4v1zM416 84h4l-4 1zM297 614l4-1v1zM421 613l4 1h-4z"/>
</g>
<g font-size="4.4" fill="#f00">
<text x="25" y="7">1</text>
<text x="76" y="7">2</text>
<text x="126" y="7">3</text>
<text x="176" y="7">4</text>
<text x="226" y="7">5</text>
<text x="276" y="7">6</text>
<text x="326" y="7">7</text>
<text x="376" y="7">8</text>
<text x="426" y="7">9</text>
<text x="475" y="7">10</text>
<text x="525" y="7">11</text>
<text x="575" y="7">12</text>
<text x="625" y="7">13</text>
<text x="675" y="7">14</text>
<text x="725" y="7">15</text>
<text x="775" y="7">16</text>
<text x="825" y="7">17</text>
<text x="875" y="7">18</text>
<text x="925" y="7">19</text>
<text x="975" y="7">20</text>
<text x="1025" y="7">21</text>
<text x="1075" y="7">22</text>
<text x="1125" y="7">23</text>
<text x="1169" y="7">24</text>
<text x="12" y="37">A</text>
<text x="1183" y="37">A</text>
<text x="357" y="69">282.25</text>
<text x="359" y="77">250</text>
<text x="357" y="83">236.53</text>
<text x="359" y="90">105</text>
<text x="12" y="97">B</text>
<text x="1183" y="97">B</text>
<text x="12" y="147">C</text>
<text x="273" y="146" transform="rotate(-90 273 146)">120</text>
<text x="283" y="146" transform="rotate(-90 283 146)">105</text>
<text x="440" y="147" transform="rotate(-90 440 147)">57.15</text>
<text x="450" y="146" transform="rotate(-90 450 146)">130</text>
<text x="458" y="146" transform="rotate(-90 458 146)">200</text>
<text x="1183" y="147">C</text>
<text x="349" y="186" transform="rotate(50 349 186)">5</text>
<text x="438" y="186" transform="rotate(39 438 186)">M4</text>
<text x="12" y="197">D</text>
<text x="1183" y="197">D</text>
<text x="12" y="247">E</text>
<text x="1183" y="247">E</text>
<text x="355" y="273">282.25</text>
<text x="612" y="271">200</text>
<text x="355" y="284">236.53</text>
<text x="422" y="284">22.86</text>
<text x="612" y="283">180</text>
<text x="660" y="283">10</text>
<text x="12" y="297">F</text>
<text x="355" y="294">222.25</text>
<text x="424" y="294">30</text>
<text x="685" y="296" transform="rotate(-90 685 296)">8</text>
<text x="1183" y="297">F</text>
<text x="685" y="312" transform="rotate(-90 685 312)">25</text>
<text x="319" y="315" transform="rotate(-45 319 315)">#10-32 UNF</text>
<text x="442" y="330" transform="rotate(-90 442 330)">6.35</text>
<text x="442" y="342" transform="rotate(-90 442 342)">15.88</text>
<text x="12" y="347">G</text>
<text x="406" y="346" transform="rotate(-90 406 346)">31.75</text>
<text x="1183" y="347">G</text>
<text x="442" y="359" transform="rotate(-90 442 359)">12.70</text>
<text x="12" y="397">H</text>
<text x="1183" y="397">H</text>
<text x="676" y="415" transform="rotate(-90 676 415)">386.30</text>
<text x="685" y="415" transform="rotate(-90 685 415)">410.95</text>
<text x="243" y="420" transform="rotate(-90 243 420)">450.95</text>
<text x="255" y="420" transform="rotate(-90 255 420)">410.95</text>
<text x="267" y="420" transform="rotate(-90 267 420)">380.95</text>
<text x="12" y="447">J</text>
<text x="1183" y="447">J</text>
<text x="12" y="497">K</text>
<text x="1183" y="497">K</text>
<text x="255" y="531" transform="rotate(-90 255 531)">7</text>
<text x="12" y="547">L</text>
<text x="1183" y="547">L</text>
<text x="12" y="597">M</text>
<text x="1183" y="597">M</text>
<text x="354" y="613">256.25</text>
<text x="440" y="633" transform="rotate(-30 440 633)">M4</text>
<text x="12" y="647">N</text>
<text x="1183" y="647">N</text>
<text x="446" y="676" transform="rotate(-90 446 676)">130</text>
<text x="456" y="678" transform="rotate(-90 456 678)">147.50</text>
<text x="12" y="697">P</text>
<text x="1183" y="697">P</text>
<text x="1183" y="747">R</text>
<text x="1183" y="807">T</text>
<text x="1002" y="815">校核</text>
<text x="999" y="822">主管设计</text>
<text x="25" y="838">1</text>
<text x="76" y="838">2</text>
<text x="126" y="838">3</text>
<text x="176" y="838">4</text>
<text x="226" y="838">5</text>
<text x="276" y="838">6</text>
<text x="326" y="838">7</text>
<text x="376" y="838">8</text>
<text x="426" y="838">9</text>
<text x="475" y="838">10</text>
<text x="525" y="838">11</text>
<text x="575" y="838">12</text>
<text x="625" y="838">13</text>
<text x="675" y="838">14</text>
<text x="725" y="838">15</text>
<text x="775" y="838">16</text>
<text x="825" y="838">17</text>
<text x="875" y="838">18</text>
<text x="925" y="838">19</text>
<text x="975" y="838">20</text>
<text x="1025" y="838">21</text>
<text x="1075" y="838">22</text>
<text x="1125" y="838">23</text>
<text x="1169" y="838">24</text>
</g>
<g font-size="4.4">
<text x="4" y="731">零 件 代 号</text>
<text x="3" y="744">借(通)用件登记</text>
<text x="7" y="757">描</text>
<text x="16" y="757">图</text>
<text x="7" y="771">描</text>
<text x="16" y="771">校</text>
<text x="5" y="783">旧底图总号</text>
<text x="4" y="796">底 图 总 号</text>
<text x="1001" y="801">标记</text>
<text x="1011" y="801">处数</text>
<text x="1024" y="801">分区</text>
<text x="1035" y="801">更改文件号</text>
<text x="1054" y="801">签名</text>
<text x="1065" y="801">年 月 日</text>
<text x="1084" y="800">阶 段 标 记</text>
<text x="1109" y="800">重量</text>
<text x="1120" y="800">比例</text>
<text x="7" y="809">签</text>
<text x="16" y="809">字</text>
<text x="1002" y="808">设计</text>
<text x="1040" y="808">标准化</text>
<text x="1042" y="815">工艺</text>
<text x="7" y="822">日</text>
<text x="16" y="822">期</text>
<text x="1042" y="822">审核</text>
<text x="1042" y="829">批准</text>
<text x="1082" y="828">共 张 第 张</text>
<text x="1108" y="828">版本</text>
</g>
<g font-size="4.4" fill="#0a0605">
<text x="1121" y="809">1:2</text>
<text x="1131" y="828">替代</text>
</g>
</svg>
